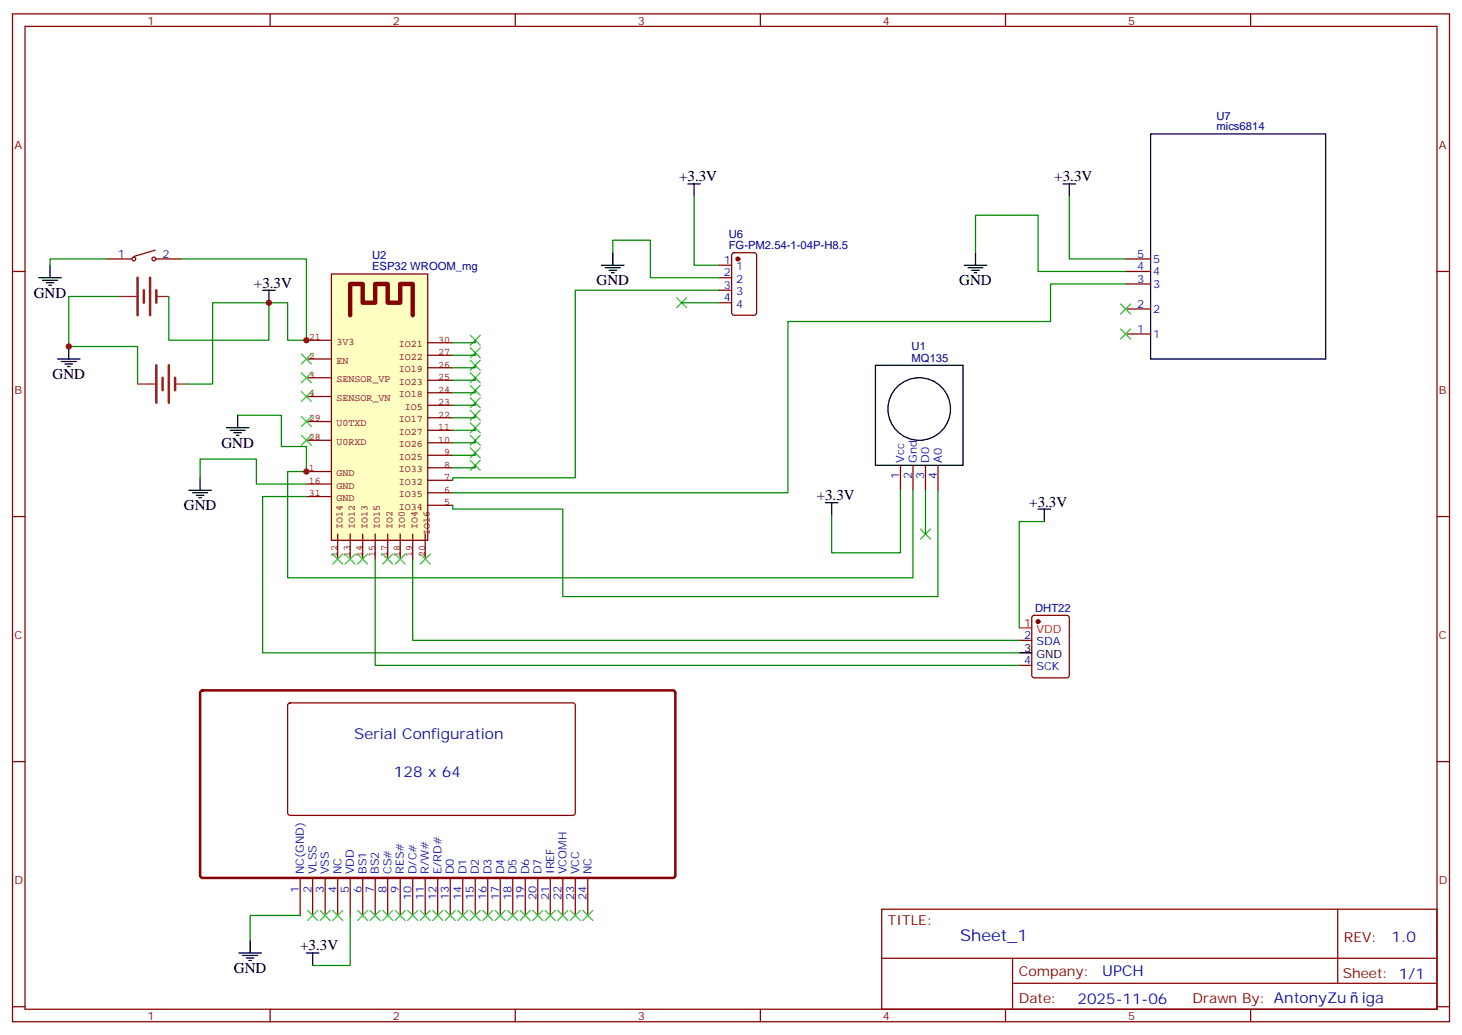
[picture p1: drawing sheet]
<svg xmlns="http://www.w3.org/2000/svg" width="412mm" height="292mm" viewBox="0 0 412 292" stroke-linecap="round" stroke-linejoin="round" font-family="sans-serif">
<g fill="none" stroke="#870000" stroke-width=".35">
<path d="M3.5 3.9h405.4v284.4h-405.4zM7.1 7.4h398.2v277.3h-398.2zM76.2 3.9v3.5M145.3 3.9v3.5M214.5 3.9v3.5M283.6 3.9v3.5M352.8 3.9v3.5M3.5 76.6h3.6M30 73.1h7M43.7 70.6l-6 1.8M44.1 73.1h7.1M202.8 74.8h3.6"/>
<path d="M202.8 78.4h3.6M206.6 71.5l.5-.2h5.6l.7 .4v16.5l-.4 .7h-5.9l-.7-.4v-16.5zM405.3 76.6h3.6M202.8 81.9h3.6M202.8 85.4h3.6M254 131.3v7M257.5 131.3v7M261.1 131.3v7M264.6 131.3v7M3.5 145.7h3.6M405.3 145.7h3.6M291.3 173.8l.4-.2h9.2l.7 .4v16.5l-.4 .7h-9.5l-.6-.4-.1-16.5z"/>
<path d="M287.5 180.7h3.5M287.5 187.7h3.5M3.5 214.9h3.6M405.3 214.9h3.6M248.7 256.5h156.6v28.2h-156.6zM377.3 256.5v20.9M248.7 270.4h156.5M285.6 277.4h119.6M285.6 270.4v14.1M3.5 284h3.6M76.2 284.7v3.6M145.3 284.7v3.6"/>
<path d="M214.5 284.7v3.6M283.6 284.7v3.6M352.8 284.7v3.6M405.3 284h3.6"/>
<circle cx="37.7" cy="73.1" r=".53"/>
<circle cx="43.4" cy="73.1" r=".53"/>
</g>
<g fill="none" stroke="#000" stroke-width=".35">
<path d="M246.9 103h24.7v28.3h-24.7zM287.5 184.2h3.5"/>
<circle cx="259.3" cy="115.4" r="8.8"/>
</g>
<path d="M33.5 83.6h5M44.1 83.6h3.5M38.8 108.3h4.9M49.4 108.3h3.5" fill="none" stroke="#8c2424" stroke-width=".35"/>
<path d="M38.8 78.4v10.5M42.3 78.4v10.5M40.6 81.9v3.5M44.1 81.9v3.5M44.1 103v10.6M45.9 106.6v3.5M47.6 103v10.6M49.4 106.6v3.5" fill="none" stroke="#8c2424" stroke-width=".71"/>
<g fill="#870000" stroke="#870000" stroke-width=".35">
<circle cx="292.8" cy="175.4" r=".53"/>
<circle cx="208.1" cy="73.1" r=".53"/>
</g>
<path d="M287.5 177.1h3.5" fill="none" stroke="#f00" stroke-width=".35"/>
<path d="M93.5 77.3h27.1v75.1h-27.1z" fill="#ffffc2" stroke="#850000" stroke-width=".35"/>
<g fill="none" stroke="#850000" stroke-width=".35">
<path d="M86.4 96h7.1M120.6 96.7h7.1M86.4 101.3h7.1M86.4 106.6h7.1M86.4 111.9h7.1M86.4 118.9h7.1M120.6 117.9h7.1M120.6 114.3h7.1M120.6 110.8h7.1M120.6 107.3h7.1M120.6 103.8h7.1M120.6 100.2h7.1"/>
<path d="M86.4 133h7.1M86.4 136.6h7.1M86.4 124.2h7.1M120.6 139h7.1M120.6 135.5h7.1M120.6 132h7.1M120.6 128.4h7.1M120.6 124.9h7.1M120.6 121.4h7.1M86.4 140.1h7.1M95.2 150.7v7M98.8 150.7v7"/>
<path d="M102.3 150.7v7M105.8 150.7v7M109.4 150.7v7M112.9 150.7v7M116.4 150.7v7M119.9 150.7v7M120.6 142.6h7.1"/>
</g>
<path d="M98.8 88.9v-8.8h3.5v5.3h3.5v-5.3h3.6v5.3h3.5v-5.3h3.5v8.8" fill="none" stroke="#850000" stroke-width="1.2"/>
<g fill="none" stroke="#008700" stroke-width=".35">
<path d="M195.8 55.4v19.4h7M301.6 55.4v17.7h15.9M30 73.1h-15.9v1.7M51.2 73.1h35.2v22.9h-5.3v-10.6h-5.3M172.9 71.3v-3.5h10.5v10.6h19.4M275.2 71.3v-10.6h17.6v15.9h24.7M33.5 83.6h-14.1v14.2h19.4v10.5M47.6 83.6v12.4h28.2v-10.6M75.8 85.4h-15.8v22.9h-7.1M134.1 96v.7h-6.4M134.1 99.5v.7h-6.4M192.3 85.4h10.5"/>
<path d="M202.8 81.9h-40.5v52.9h-34.6v.7M317.5 80.1h-21.2v10.6h-74.1v48.3h-94.5M67 117.2h12.4v8.8h7v7h-5.3v30h176.4v-24.7M134.1 103v.8h-6.4M134.1 106.6v.7h-6.4M134.1 110.1v.7h-6.4M134.1 113.6v.7h-6.4M134.1 117.2v.7h-6.4M56.4 134.8v-5.3h15.9v7.1h14.1M134.1 120.7v.7h-6.4M134.1 124.2v.7h-6.4M134.1 127.7v.7h-6.4"/>
<path d="M134.1 131.3v.7h-6.4M254 138.3v17.7h-19.4v-10.6M261.1 138.3v12.4M264.6 138.3v30h-105.9v-24.7h-31v-1M86.4 140.1h-12.3v44.1h213.4M105.8 157.7v30h181.7M116.4 157.7v23h171.1M294.6 147.1h-7.1v30M84.7 258.3h-14.1v7M98.8 258.3v14.1h-10.6"/>
</g>
<g fill="none" stroke="#000" stroke-width=".35">
<path d="M324.6 37.8h49.3v63.5h-49.3zM194 51.9h3.6M195.8 51.9v3.5M299.9 51.9h3.5M301.6 51.9v3.5M10.9 78.4h6.4M12 79.1h4.2M13.1 79.8h2.1M14.1 74.8v3.6M169.7 74.8h6.3M170.7 75.5h4.3M171.8 76.2h2.1"/>
<path d="M172.5 76.9h.7M172.9 71.3v3.5M272 74.8h6.3M273 75.5h4.3M274.1 76.2h2.1M274.8 76.9h.7M275.2 71.3v3.5M13.8 80.5h.7M19.4 97.8v3.5M74.1 81.9h3.5M75.8 81.9v3.5M16.2 101.3h6.4"/>
<path d="M17.3 102h4.2M18.3 102.7h2.2M19 103.4h.8M67 117.2v3.5M53.3 138.3h6.3M54.3 139h4.3M55.4 139.7h2.1M56.4 134.8v3.5M63.9 120.7h6.3M64.9 121.4h4.2M66 122.1h2.1M66.7 122.8h.7"/>
<path d="M56.1 140.4h.7M232.8 141.9h3.6M234.6 141.9v3.5M292.8 143.6h3.5M294.6 143.6v3.5M67.4 268.9h6.3M68.4 269.6h4.3M69.5 270.3h2.1M70.2 271h.7M70.6 265.3v3.6M86.4 268.9h3.6M88.2 268.9v3.5"/>
</g>
<g fill="none" stroke="#3c3" stroke-width=".35">
<path d="M85 99.9l2.8 2.8M87.8 99.9l-2.8 2.8M132.6 98.1l2.9 2.8M132.6 94.6l2.9 2.8M135.5 98.1l-2.9 2.8M135.5 94.6l-2.9 2.8M190.9 84l2.8 2.8M193.7 84l-2.8 2.8M316.1 85.8l2.8 2.8M316.1 92.8l2.8 2.8M318.9 92.8l-2.8 2.8M318.9 85.8l-2.8 2.8"/>
<path d="M85 105.2l2.8 2.8M85 110.5l2.8 2.8M85 117.5l2.8 2.8M87.8 105.2l-2.8 2.8M87.8 110.5l-2.8 2.8M87.8 117.5l-2.8 2.8M132.6 119.3l2.9 2.8M132.6 115.7l2.9 2.9M132.6 112.2l2.9 2.8M132.6 108.7l2.9 2.8M132.6 105.2l2.9 2.8M132.6 101.6l2.9 2.9"/>
<path d="M135.5 119.3l-2.9 2.8M135.5 115.7l-2.9 2.9M135.5 112.2l-2.9 2.8M135.5 108.7l-2.9 2.8M135.5 105.2l-2.9 2.8M135.5 101.6l-2.9 2.9M85 122.8l2.8 2.8M87.8 122.8l-2.8 2.8M132.6 129.9l2.9 2.8M132.6 126.3l2.9 2.9M132.6 122.8l2.9 2.8M135.5 129.9l-2.9 2.8"/>
<path d="M135.5 126.3l-2.9 2.9M135.5 122.8l-2.9 2.8M93.8 156.3l2.9 2.8M96.7 156.3l-2.9 2.8M97.4 156.3l2.8 2.8M100.2 156.3l-2.8 2.8M100.9 156.3l2.8 2.8M103.7 156.3l-2.8 2.8M107.9 156.3l2.9 2.8M110.8 156.3l-2.9 2.8M111.5 156.3l2.8 2.8M114.3 156.3l-2.8 2.8"/>
<path d="M118.5 156.3l2.9 2.8M121.4 156.3l-2.9 2.8M259.6 149.3l2.9 2.8M262.5 149.3l-2.9 2.8M86.8 256.9l2.8 2.8M89.6 256.9l-2.8 2.8M90.3 256.9l2.8 2.8M93.1 256.9l-2.8 2.8M93.8 256.9l2.9 2.8M96.7 256.9l-2.9 2.8M100.9 256.9l2.8 2.8M103.7 256.9l-2.8 2.8"/>
<path d="M104.4 256.9l2.8 2.8M107.2 256.9l-2.8 2.8M107.9 256.9l2.9 2.8M110.8 256.9l-2.9 2.8M111.5 256.9l2.8 2.8M114.3 256.9l-2.8 2.8M115 256.9l2.8 2.8M117.8 256.9l-2.8 2.8M118.5 256.9l2.9 2.8M121.4 256.9l-2.9 2.8M122.1 256.9l2.8 2.8M124.9 256.9l-2.8 2.8"/>
<path d="M125.6 256.9l2.8 2.8M128.4 256.9l-2.8 2.8M129.1 256.9l2.8 2.8M131.9 256.9l-2.8 2.8M132.6 256.9l2.9 2.8M135.5 256.9l-2.9 2.8M136.2 256.9l2.8 2.8M139 256.9l-2.8 2.8M139.7 256.9l2.8 2.8M142.5 256.9l-2.8 2.8M143.2 256.9l2.8 2.8M146 256.9l-2.8 2.8"/>
<path d="M146.8 256.9l2.8 2.8M149.6 256.9l-2.8 2.8M150.3 256.9l2.8 2.8M153.1 256.9l-2.8 2.8M153.8 256.9l2.8 2.8M156.6 256.9l-2.8 2.8M157.3 256.9l2.9 2.8M160.2 256.9l-2.9 2.8M160.9 256.9l2.8 2.8M163.7 256.9l-2.8 2.8M164.4 256.9l2.8 2.8M167.2 256.9l-2.8 2.8"/>
</g>
<g fill="none" stroke="#870000" stroke-width=".35">
<path d="M317.5 76.6h7.1M317.5 73.1h7.1M317.5 94.2h7.1M317.5 87.2h7.1M317.5 80.1h7.1M81.4 198.5l.4-.2 80 .1 .5 .6-.1 30.6-.6 .4h-80l-.5-.7v-30.3zM84.7 247.7v10.6M88.2 247.7v10.6M91.7 247.7v10.6M95.2 247.7v10.6M98.8 247.7v10.6M102.3 247.7v10.6"/>
<path d="M105.8 247.7v10.6M109.4 247.7v10.6M112.9 247.7v10.6M116.4 247.7v10.6M119.9 247.7v10.6M123.5 247.7v10.6M127 247.7v10.6M130.5 247.7v10.6M134.1 247.7v10.6M137.6 247.7v10.6M141.1 247.7v10.6M144.6 247.7v10.6"/>
<path d="M148.2 247.7v10.6M151.7 247.7v10.6M155.2 247.7v10.6M158.7 247.7v10.6M162.3 247.7v10.6M165.8 247.7v10.6"/>
</g>
<path d="M56.7 195l.4-.2h133l.4 .7-.1 51.8-.6 .4-132.9-.1-.5-.6v-51.5z" fill="none" stroke="#870000" stroke-width=".71"/>
<g fill="#c00">
<circle cx="86.4" cy="133" r=".88"/>
<circle cx="75.8" cy="85.4" r=".88"/>
<circle cx="19.4" cy="97.8" r=".88"/>
<circle cx="86.4" cy="96" r=".88"/>
</g>
<text font-size="4.6" fill="#00f" x="270.8" y="265.5">Sheet_1</text>
<g font-size="4.2">
<text x="191.6" y="51.2">+3.3V</text>
<text x="297.4" y="51.2">+3.3V</text>
<text x="9.5" y="84">GND</text>
<text x="71.6" y="81.2">+3.3V</text>
<text x="168.3" y="80.5">GND</text>
<text x="270.6" y="80.5">GND</text>
<text x="14.8" y="106.9">GND</text>
<text x="62.4" y="126.3">GND</text>
<text x="51.9" y="144">GND</text>
<text x="230.4" y="141.1">+3.3V</text>
<text x="290.3" y="142.9">+3.3V</text>
<text x="84.7" y="268.1">+3.3V</text>
<text x="66" y="274.5">GND</text>
</g>
<g font-size="4.2" fill="#00f">
<text x="99.9" y="208.5">Serial Configuration</text>
<text x="111.1" y="219.1">128 x 64</text>
<text x="392.5" y="265.8">1.0</text>
<text x="310.9" y="275.3">UPCH</text>
<text x="304" y="283.1">2025-11-06</text>
<text x="384.1" y="283.1">iga</text>
</g>
<g font-size="3.9" fill="#800">
<text x="250.5" y="261.1">TITLE:</text>
<text x="379.1" y="265.8">REV:</text>
<text x="287.4" y="275.3">Company:</text>
<text x="378.7" y="275.9">Sheet: 1/1</text>
<text x="287.4" y="283">Date:</text>
<text x="336.4" y="283.1">Drawn By: AntonyZu</text>
</g>
<g font-size="3.2" fill="#800">
<text x="41.6" y="6.9">1</text>
<text x="110.8" y="6.9">2</text>
<text x="179.9" y="6.9">3</text>
<text x="249.1" y="6.9">4</text>
<text x="318.2" y="6.9">5</text>
<text x="4.1" y="42">A</text>
<text x="405.9" y="42">A</text>
<text x="4.1" y="111.2">B</text>
<text x="405.9" y="111.2">B</text>
<text x="4.1" y="180.3">C</text>
<text x="405.9" y="180.3">C</text>
<text x="4.1" y="249.4">D</text>
<text x="405.9" y="249.4">D</text>
<text x="41.6" y="287.7">1</text>
<text x="110.8" y="287.7">2</text>
<text x="179.9" y="287.7">3</text>
<text x="249.1" y="287.7">4</text>
<text x="318.2" y="287.7">5</text>
</g>
<g font-size="3.2" fill="#000080">
<text x="343.1" y="33.7">U7</text>
<text x="343.1" y="36.7">mics6814</text>
<text x="205.6" y="70.2">FG-PM2.54-1-04P-H8.5</text>
<text x="205.6" y="67.2">U6</text>
<text x="105" y="76.2">ESP32 WROOM_mg</text>
<text x="105" y="73">U2</text>
<text x="257.1" y="102">MQ135</text>
<text x="257.1" y="98.7">U1</text>
<text x="292" y="172.5">DHT22</text>
</g>
<g font-size="3.2" fill="#00f">
<text x="33.3" y="72.7">1</text>
<text x="45.9" y="72.7">2</text>
<text x="204.2" y="74.5">1</text>
<text x="204.2" y="78">2</text>
<text x="207.7" y="76.2">1</text>
<text x="320.8" y="76.2">4</text>
<text x="320.8" y="72.7">5</text>
<text x="325.3" y="77.6">4</text>
<text x="325.3" y="74.1">5</text>
<text x="204.2" y="81.5">3</text>
<text x="207.7" y="79.8">2</text>
<text x="207.7" y="83.3">3</text>
<text x="320.8" y="79.8">3</text>
<text x="325.3" y="81.2">3</text>
<text x="204.2" y="85.1">4</text>
<text x="207.7" y="86.8">4</text>
<text x="320.8" y="86.8">2</text>
<text x="325.3" y="88.2">2</text>
<text x="320.8" y="93.9">1</text>
<text x="325.3" y="95.3">1</text>
<text x="255.1" y="130.6" transform="rotate(-90 255.1 130.6)">Vcc</text>
<text x="258.6" y="130.6" transform="rotate(-90 258.6 130.6)">Gnd</text>
<text x="262.1" y="130.6" transform="rotate(-90 262.1 130.6)">D0</text>
<text x="265.6" y="130.6" transform="rotate(-90 265.6 130.6)">A0</text>
<text x="253.6" y="135" transform="rotate(-90 253.6 135)">1</text>
<text x="257.2" y="135" transform="rotate(-90 257.2 135)">2</text>
<text x="260.7" y="135" transform="rotate(-90 260.7 135)">3</text>
<text x="264.2" y="135" transform="rotate(-90 264.2 135)">4</text>
<text x="288.8" y="180.3">2</text>
<text x="292.3" y="182.1">SDA</text>
<text x="288.8" y="187.4">4</text>
<text x="292.3" y="189.1">SCK</text>
<text x="84.3" y="251.8" transform="rotate(-90 84.3 251.8)">1</text>
<text x="85.7" y="246.6" transform="rotate(-90 85.7 246.6)">NC(GND)</text>
<text x="87.8" y="251.8" transform="rotate(-90 87.8 251.8)">2</text>
<text x="89.3" y="246.6" transform="rotate(-90 89.3 246.6)">VLSS</text>
<text x="91.4" y="251.8" transform="rotate(-90 91.4 251.8)">3</text>
<text x="92.8" y="246.6" transform="rotate(-90 92.8 246.6)">VSS</text>
<text x="94.9" y="251.8" transform="rotate(-90 94.9 251.8)">4</text>
<text x="96.3" y="246.6" transform="rotate(-90 96.3 246.6)">NC</text>
<text x="98.4" y="251.8" transform="rotate(-90 98.4 251.8)">5</text>
<text x="99.8" y="246.6" transform="rotate(-90 99.8 246.6)">VDD</text>
<text x="102" y="251.8" transform="rotate(-90 102 251.8)">6</text>
<text x="103.4" y="246.6" transform="rotate(-90 103.4 246.6)">BS1</text>
<text x="105.5" y="251.8" transform="rotate(-90 105.5 251.8)">7</text>
<text x="106.9" y="246.6" transform="rotate(-90 106.9 246.6)">BS2</text>
<text x="109" y="251.8" transform="rotate(-90 109 251.8)">8</text>
<text x="110.4" y="246.6" transform="rotate(-90 110.4 246.6)">CS#</text>
<text x="112.5" y="251.8" transform="rotate(-90 112.5 251.8)">9</text>
<text x="113.9" y="246.6" transform="rotate(-90 113.9 246.6)">RES#</text>
<text x="117.5" y="246.6" transform="rotate(-90 117.5 246.6)">D/C#</text>
<text x="121" y="246.6" transform="rotate(-90 121 246.6)">R/W#</text>
<text x="124.5" y="246.6" transform="rotate(-90 124.5 246.6)">E/RD#</text>
<text x="128.1" y="246.6" transform="rotate(-90 128.1 246.6)">D0</text>
<text x="131.6" y="246.6" transform="rotate(-90 131.6 246.6)">D1</text>
<text x="135.1" y="246.6" transform="rotate(-90 135.1 246.6)">D2</text>
<text x="138.6" y="246.6" transform="rotate(-90 138.6 246.6)">D3</text>
<text x="142.2" y="246.6" transform="rotate(-90 142.2 246.6)">D4</text>
<text x="145.7" y="246.6" transform="rotate(-90 145.7 246.6)">D5</text>
<text x="149.2" y="246.6" transform="rotate(-90 149.2 246.6)">D6</text>
<text x="152.8" y="246.6" transform="rotate(-90 152.8 246.6)">D7</text>
<text x="156.3" y="246.6" transform="rotate(-90 156.3 246.6)">IREF</text>
<text x="159.8" y="246.6" transform="rotate(-90 159.8 246.6)">VCOMH</text>
<text x="163.3" y="246.6" transform="rotate(-90 163.3 246.6)">VCC</text>
<text x="166.9" y="246.6" transform="rotate(-90 166.9 246.6)">NC</text>
<text x="116.1" y="253.8" transform="rotate(-90 116.1 253.8)">10</text>
<text x="119.6" y="253.8" transform="rotate(-90 119.6 253.8)">11</text>
<text x="123.1" y="253.8" transform="rotate(-90 123.1 253.8)">12</text>
<text x="126.6" y="253.8" transform="rotate(-90 126.6 253.8)">13</text>
<text x="130.2" y="253.8" transform="rotate(-90 130.2 253.8)">14</text>
<text x="133.7" y="253.8" transform="rotate(-90 133.7 253.8)">15</text>
<text x="137.2" y="253.8" transform="rotate(-90 137.2 253.8)">16</text>
<text x="140.8" y="253.8" transform="rotate(-90 140.8 253.8)">17</text>
<text x="144.3" y="253.8" transform="rotate(-90 144.3 253.8)">18</text>
<text x="147.8" y="253.8" transform="rotate(-90 147.8 253.8)">19</text>
<text x="151.3" y="253.8" transform="rotate(-90 151.3 253.8)">20</text>
<text x="154.9" y="253.8" transform="rotate(-90 154.9 253.8)">21</text>
<text x="158.4" y="253.8" transform="rotate(-90 158.4 253.8)">22</text>
<text x="161.9" y="253.8" transform="rotate(-90 161.9 253.8)">23</text>
<text x="165.5" y="253.8" transform="rotate(-90 165.5 253.8)">24</text>
</g>
<g font-size="3.2" fill="#f00">
<text x="288.8" y="176.8">1</text>
<text x="292.3" y="178.5">VDD</text>
</g>
<g font-size="3.2">
<text x="288.8" y="183.8">3</text>
<text x="292.3" y="185.6">GND</text>
</g>
<g font-size="2.8" fill="#840000">
<text x="87.1" y="96">21</text>
<text x="87.1" y="101.2">2</text>
<text x="94.9" y="97.3">3V3</text>
<text x="112.5" y="98">IO21</text>
<text x="112.5" y="101.5">IO22</text>
<text x="123.6" y="96.7">30</text>
<text x="123.6" y="100.2">27</text>
<text x="87.1" y="106.5">3</text>
<text x="94.9" y="102.6">EN</text>
<text x="94.9" y="107.9">SENSOR_VP</text>
<text x="112.5" y="105.1">IO19</text>
<text x="123.6" y="107.2">25</text>
<text x="123.6" y="103.7">26</text>
<text x="87.1" y="111.8">4</text>
<text x="94.9" y="113.2">SENSOR_VN</text>
<text x="112.5" y="112.1">IO18</text>
<text x="112.5" y="108.6">IO23</text>
<text x="123.6" y="110.8">24</text>
<text x="87.1" y="118.9">29</text>
<text x="112.5" y="119.2">IO17</text>
<text x="114.2" y="115.7">IO5</text>
<text x="123.6" y="117.8">22</text>
<text x="123.6" y="114.3">23</text>
<text x="87.1" y="124.2">28</text>
<text x="94.9" y="125.5">U0RXD</text>
<text x="94.9" y="120.2">U0TXD</text>
<text x="112.5" y="122.7">IO27</text>
<text x="123.6" y="124.9">10</text>
<text x="123.6" y="121.4">11</text>
<text x="112.5" y="129.8">IO25</text>
<text x="112.5" y="126.2">IO26</text>
<text x="125.3" y="131.9">8</text>
<text x="125.3" y="128.4">9</text>
<text x="87.1" y="133">1</text>
<text x="87.1" y="136.5">16</text>
<text x="94.9" y="134.4">GND</text>
<text x="94.9" y="137.9">GND</text>
<text x="112.5" y="136.8">IO32</text>
<text x="112.5" y="133.3">IO33</text>
<text x="125.3" y="135.5">7</text>
<text x="87.1" y="140.1">31</text>
<text x="94.9" y="141.4">GND</text>
<text x="112.5" y="143.9">IO34</text>
<text x="112.5" y="140.4">IO35</text>
<text x="125.3" y="142.5">5</text>
<text x="125.3" y="139">6</text>
<text x="96.6" y="149.3" transform="rotate(-90 96.6 149.3)">IO14</text>
<text x="100.1" y="149.3" transform="rotate(-90 100.1 149.3)">IO12</text>
<text x="103.6" y="149.3" transform="rotate(-90 103.6 149.3)">IO13</text>
<text x="107.2" y="149.3" transform="rotate(-90 107.2 149.3)">IO15</text>
<text x="110.7" y="149.3" transform="rotate(-90 110.7 149.3)">IO2</text>
<text x="114.2" y="149.3" transform="rotate(-90 114.2 149.3)">IO0</text>
<text x="117.7" y="149.3" transform="rotate(-90 117.7 149.3)">IO4</text>
<text x="121.3" y="151" transform="rotate(-90 121.3 151)">IO16</text>
<text x="95.2" y="157" transform="rotate(-90 95.2 157)">12</text>
<text x="98.7" y="157" transform="rotate(-90 98.7 157)">13</text>
<text x="102.3" y="157" transform="rotate(-90 102.3 157)">14</text>
<text x="105.8" y="157" transform="rotate(-90 105.8 157)">15</text>
<text x="109.3" y="157" transform="rotate(-90 109.3 157)">17</text>
<text x="112.9" y="157" transform="rotate(-90 112.9 157)">18</text>
<text x="116.4" y="157" transform="rotate(-90 116.4 157)">19</text>
<text x="119.9" y="157" transform="rotate(-90 119.9 157)">20</text>
</g>
</svg>
